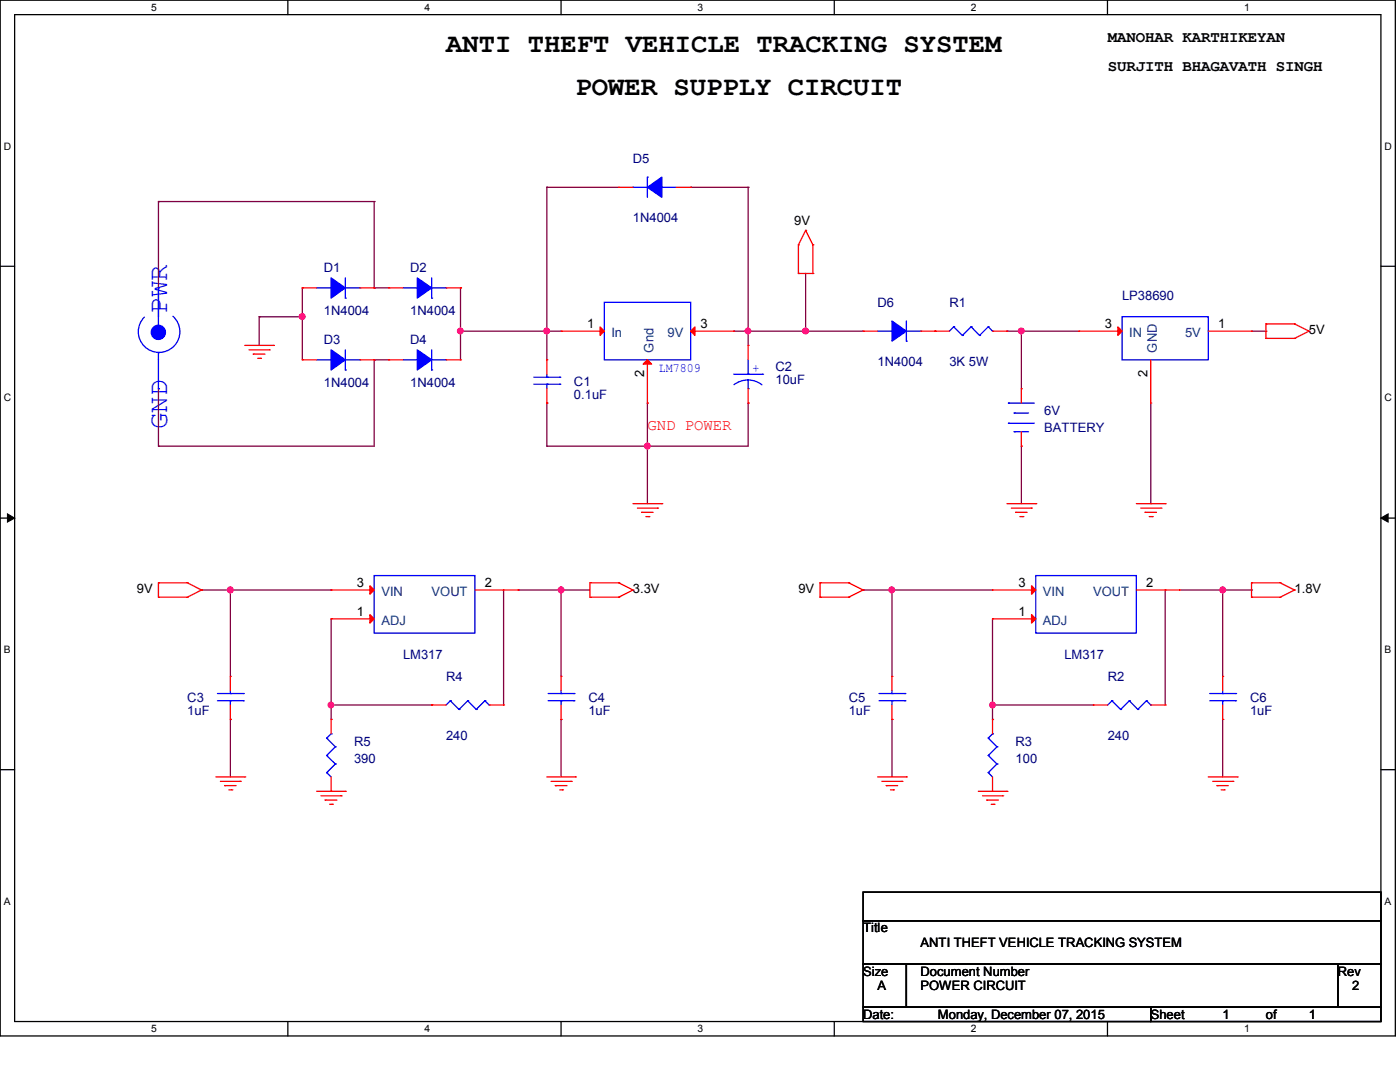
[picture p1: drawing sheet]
<svg xmlns="http://www.w3.org/2000/svg" width="279mm" height="216mm" viewBox="0 0 279 216" stroke-linecap="round" stroke-linejoin="round" font-family="sans-serif">
<path d="M0 0h278.5v206.7h-278.5zM2.9 2.9h272.7v200.9h-272.7z" fill="none" stroke="#000" stroke-width=".25"/>
<g fill="#fff">
<path d="M30.2 .3h1.1v2.3h-1.1z"/>
<path d="M30.2 204.1h1.1v2.3h-1.1z"/>
</g>
<path d="M57.4 0v2.9M57.4 203.8v2.9" fill="none" stroke="#000" stroke-width=".25"/>
<g fill="#fff">
<path d="M84.7 .3h1.1v2.3h-1.1z"/>
<path d="M84.7 204.1h1.1v2.3h-1.1z"/>
</g>
<path d="M112 0v2.9M112 203.8v2.9" fill="none" stroke="#000" stroke-width=".25"/>
<g fill="#fff">
<path d="M139.2 .3h1.1v2.3h-1.1z"/>
<path d="M139.2 204.1h1.1v2.3h-1.1z"/>
</g>
<path d="M166.5 0v2.9M166.5 203.8v2.9" fill="none" stroke="#000" stroke-width=".25"/>
<g fill="#fff">
<path d="M193.8 .3h1.1v2.3h-1.1z"/>
<path d="M193.8 204.1h1.1v2.3h-1.1z"/>
</g>
<path d="M221 0v2.9M221 203.8v2.9" fill="none" stroke="#000" stroke-width=".25"/>
<g fill="#fff">
<path d="M248.3 .3h1.1v2.3h-1.1z"/>
<path d="M248.3 204.1h1.1v2.3h-1.1z"/>
<path d="M.8 28h1.4v2.3h-1.4z"/>
<path d="M276.3 28h1.4v2.3h-1.4z"/>
<path d="M.8 78.2h1.4v2.3h-1.4z"/>
<path d="M276.3 78.2h1.4v2.3h-1.4z"/>
</g>
<path d="M0 53.1h2.9M275.6 53.1h2.9" fill="none" stroke="#000" stroke-width=".25"/>
<g fill="#fff">
<path d="M.8 128.5h1.3v2.2h-1.3z"/>
<path d="M276.3 128.5h1.3v2.2h-1.3z"/>
</g>
<path d="M0 103.4h2.9M275.6 103.4h2.9" fill="none" stroke="#000" stroke-width=".25"/>
<path d="M1.5 102.5l1.4 .9-1.4 .8zM275.6 103.4l1.4-.9v1.7z" fill="#000" stroke="#000" stroke-width=".2"/>
<g fill="#fff">
<path d="M.8 178.7h1.3v2.2h-1.3z"/>
<path d="M276.3 178.7h1.3v2.2h-1.3z"/>
</g>
<path d="M0 153.6h2.9M275.6 153.6h2.9M172.3 178h103.3v5.7h-103.3zM172.3 183.7h103.3v8.7h-103.3zM172.3 192.4h8.6v8.6h-8.6zM180.9 192.4h86.1v8.6h-86.1zM267 192.4h8.6v8.6h-8.6zM172.3 201h57.4v2.8h-57.4zM229.7 201h45.9v2.8h-45.9z" fill="none" stroke="#000" stroke-width=".25"/>
<g fill="none" stroke="#800040" stroke-width=".25">
<path d="M109.1 37.4h.1M109.1 37.4v34.4M109.1 37.4h14.4M137.8 37.4h.1M137.8 37.4h11.5M149.3 37.4h.1M149.3 37.4v31.5M31.6 40.2h.1M31.6 40.2v23M31.6 40.2h43.1M60.3 57.4h.1M60.3 57.4v14.4"/>
<path d="M74.7 57.4h.1M74.7 40.2h.1M74.7 57.4h2.9M74.7 40.2v17.2M91.9 57.4h.1M91.9 57.4v14.4M160.8 54.6v11.5M31.6 77.6h.1M31.6 77.6v11.4M51.7 63.2h.1M51.7 63.2v5.7M51.7 63.2h8.6"/>
<path d="M60.3 63.2h.1M74.7 71.8h.1M74.7 71.8h2.9M74.7 71.8v17.2h-43.1M91.9 66.1h.1M91.9 66.1h20.1M109.1 66.1h.1M146.4 66.1h.1M146.4 66.1h25.9M149.3 66.1h.1M160.8 66.1h.1M172.3 66.1h.1"/>
<path d="M201 66.1h.1M201 66.1h14.3M203.8 66.1h.1M203.8 66.1v11.5M249.8 66.1h2.8M252.6 66.1h.1M31.6 89h.1M109.1 80.4h.1M109.1 89h.1M109.1 80.4v8.6M129.2 80.4h.1M129.2 89h.1"/>
<path d="M129.2 80.4v20.1M149.3 80.4h.1M149.3 80.4v8.6h-40.2M203.8 89h.1M203.8 89v11.5M229.7 80.4v20.1M40.2 117.7h.1M40.2 117.7h25.9M46 117.7h.1M46 117.7v17.3M100.5 117.7h.1M100.5 117.7v23"/>
<path d="M103.4 117.7h.1M103.4 117.7h14.3M112 117.7h.1M112 117.7v17.3M172.3 117.7h.1M172.3 117.7h25.8M178 117.7h.1M178 117.7v17.3M229.7 100.5h.1M232.5 117.7h.1M232.5 117.7v23M235.4 117.7h14.4"/>
<path d="M244 117.7h.1M244 117.7v17.3M249.8 117.7h.1M66.1 123.5v20.1M198.1 123.5v20.1M46 143.6h.1M46 143.6v11.4M66.1 140.7h.1M66.1 143.6h.1M66.1 140.7h20M112 143.6h.1M112 143.6v11.4"/>
<path d="M178 143.6h.1M178 143.6v11.4M198.1 140.7h.1M198.1 143.6h.1M198.1 140.7h20.1M244 143.6h.1M244 143.6v11.4"/>
</g>
<g fill="#f0f" stroke="#f0f" stroke-width=".25">
<circle cx="60.3" cy="63.2" r=".56"/>
<circle cx="91.9" cy="66" r=".55"/>
<circle cx="129.2" cy="89" r=".56"/>
<circle cx="109.1" cy="66" r=".55"/>
<circle cx="149.3" cy="66" r=".55"/>
<circle cx="160.8" cy="66" r=".56"/>
<circle cx="203.8" cy="66" r=".56"/>
<circle cx="46" cy="117.7" r=".57"/>
<circle cx="112" cy="117.7" r=".56"/>
<circle cx="178" cy="117.7" r=".56"/>
<circle cx="244" cy="117.7" r=".56"/>
<circle cx="198.1" cy="140.7" r=".55"/>
<circle cx="66" cy="140.7" r=".55"/>
</g>
<g fill="none" stroke="#f00" stroke-width=".25">
<path d="M123.5 37.4h.1M123.5 37.4h2.8M135 37.4h2.8M137.8 37.4h.1M60.3 57.4h.1M60.3 57.4h2.9M71.8 57.4h2.9M74.7 57.4h.1M77.6 57.4h.1M77.6 57.4h2.8M89 57.4h2.9M91.9 57.4h.1"/>
<path d="M159.3 54.6h.1M159.3 48.9h.1M159.3 54.6h2.9M159.3 48.9v5.7M160.8 46h.1M160.8 46l1.4 2.9M160.8 46l-1.5 2.9M162.2 48.9h.1M162.2 54.6h.1M162.2 48.9v5.7M48.9 68.9h5.7M49.7 69.8h4"/>
<path d="M50.5 70.7h.1M50.5 70.7h2.4M51.4 71.5h.6M52 71.5h.1M53.7 69.8h.1M54.6 68.9h.1M60.3 71.8h.1M60.3 71.8h2.9M71.8 71.8h2.9M74.7 71.8h.1M77.6 71.8h.1M77.6 71.8h2.8"/>
<path d="M89 71.8h2.9M91.9 71.8h.1M109.1 71.8h.1M109.1 71.8v2.9M109.1 77.6v2.8M112 66.1h.1M112 66.1h8.6M129.2 71.8v8.6M137.8 66.1h8.6M146.4 66.1h.1M149.3 68.9h.1M149.3 68.9v2.9"/>
<path d="M149.3 77.6v2.8M172.3 66.1h.1M172.3 66.1h2.8M183.7 66.1h5.8M186.6 66.1h.1M198.1 66.1h2.9M201 66.1h.1M203.8 77.6h.1M203.8 77.6v2.8M215.3 66.1h.1M215.3 66.1h8.6M229.7 71.8v8.6"/>
<path d="M241.1 66.1h8.7M249.8 66.1h.1M252.6 67.5h.1M252.6 64.6h.1M252.6 67.5h5.8M252.6 64.6v2.9M252.6 64.6h5.8M258.4 67.5h.1M258.4 64.6h.1M258.4 64.6l2.8 1.5M261.2 66.1h.1M261.2 66.1l-2.8 1.4"/>
<path d="M109.1 80.4h.1M129.2 80.4h.1M149.3 80.4h.1M203.8 89h.1M203.8 86.1v2.9M229.7 80.4h.1M31.6 119.2h.1M31.6 116.3h.1M31.6 119.2h5.8M31.6 116.3v2.9M31.6 116.3h5.8M37.4 119.2h.1"/>
<path d="M37.4 116.3h.1M37.4 116.3l2.8 1.4M40.2 117.7h.1M40.2 117.7l-2.8 1.5M66.1 117.7h.1M66.1 117.7h8.6M94.8 117.7h8.6M103.4 117.7h.1M117.7 119.2h.1M117.7 116.3h.1M117.7 119.2h5.8M117.7 116.3h5.8"/>
<path d="M117.7 116.3v2.9M123.5 119.2h.1M123.5 116.3h.1M123.5 116.3l2.8 1.4M126.3 117.7h.1M126.3 117.7l-2.8 1.5M126.3 100.5h5.8M127.2 101.4h4M128.1 102.2h.1M128.1 102.2h2.2M128.9 103.1h.6M129.5 103.1h.1"/>
<path d="M131.2 101.4h.1M132.1 100.5h.1M163.7 119.2h.1M163.7 116.3h.1M163.7 119.2h5.7M163.7 116.3h5.7M163.7 116.3v2.9M169.4 119.2h.1M169.4 116.3h.1M169.4 116.3l2.9 1.4M172.3 117.7h.1M172.3 117.7l-2.9 1.5"/>
<path d="M198.1 117.7h.1M198.1 117.7h8.6M201 100.5h5.7M201.8 101.4h4M202.7 102.2h.1M202.7 102.2h2.3M203.5 103.1h.6M204.1 103.1h.1M205.8 101.4h.1M206.7 100.5h.1M226.8 100.5h5.7M226.8 117.7h8.6"/>
<path d="M227.7 101.4h4M228.5 102.2h.1M228.5 102.2h2.3M229.4 103.1h.6M230 103.1h.1M231.7 101.4h.1M232.5 100.5h.1M235.4 117.7h.1M249.8 119.2h.1M249.8 116.3h.1M249.8 119.2h5.7M249.8 116.3h5.7"/>
<path d="M249.8 116.3v2.9M255.5 119.2h.1M255.5 116.3h.1M255.5 116.3l2.9 1.4M258.4 117.7h.1M258.4 117.7l-2.9 1.5M46 135h.1M46 135v2.8M66.1 123.5h.1M66.1 123.5h8.6M112 135h.1M112 135v2.8"/>
<path d="M178 135h.1M178 135v2.8M198.1 123.5h.1M198.1 123.5h8.6M244 135h.1M244 135v2.8M43.1 155h5.8M44 155.9h4M44.8 156.8h.1M44.8 156.8h2.3M45.7 157.6h.6M46 143.6h.1"/>
<path d="M46 140.7v2.9M46.3 157.6h.1M48 155.9h.1M48.9 155h.1M63.2 157.9h5.7M64.1 158.8h4M64.9 159.6h.1M64.9 159.6h2.3M66.1 157.9h.1M66.1 143.6h.1M66.1 143.6v2.8M66.1 155v2.9"/>
<path d="M68.1 158.8h.1M68.9 157.9h.1M86.1 140.7h.1M86.1 140.7h2.9M97.6 140.7h2.9M100.5 140.7h.1M109.1 155h5.8M110 155.9h4M110.8 156.8h.1M110.8 156.8h2.4M111.7 157.6h.6M112 143.6h.1"/>
<path d="M112 140.7v2.9M112.3 157.6h.1M114 155.9h.1M114.9 155h.1M175.1 155h5.8M176 155.9h4M176.9 156.8h.1M176.9 156.8h2.3M177.7 157.6h.6M178 143.6h.1M178 140.7v2.9M178.3 157.6h.1"/>
<path d="M180 155.9h.1M180.9 155h.1M195.2 157.9h5.8M196.1 158.8h4M196.9 159.6h.1M196.9 159.6h2.4M198.1 157.9h.1M198.1 143.6h.1M198.1 143.6v2.8M198.1 155v2.9M200.1 158.8h.1M201 157.9h.1"/>
<path d="M218.2 140.7h.1M218.2 140.7h2.9M229.7 140.7h2.8M232.5 140.7h.1M241.1 155h5.8M242 155.9h4M242.9 156.8h.1M242.9 156.8h2.3M243.7 157.6h.6M244 143.6h.1M244 140.7v2.9M244.3 157.6h.1"/>
<path d="M246 155.9h.1M246.9 155h.1M65.8 160.5h.5M66.3 160.5h.1M197.8 160.5h.6M198.4 160.5h.1"/>
</g>
<g fill="none" stroke="#00f" stroke-width=".25">
<path d="M126.3 37.4h.1M126.3 37.4h2.9M129.2 35.3h.1M129.2 35.3v4.1M132.1 37.4h.1M132.1 37.4h2.9M31.6 57.4h.1M31.6 57.4v7.8M63.2 57.4h2.9M66.1 57.4h.1M68.9 59.5h.1M68.9 55.5v4"/>
<path d="M68.9 57.4h2.9M71.8 57.4h.1M80.4 57.4h2.9M83.3 57.4h.1M86.1 59.5h.1M86.1 55.5v4M86.1 57.4h2.9M89 57.4h.1M31.6 77.6h.1M31.6 70.4h.1M31.6 65.2h.1M31.6 70.4v7.2"/>
<path d="M34.5 63.1a4.1 4.1 0 0 1 .3 5.9 4.1 4.1 0 0 1-5.9 .2 4.1 4.1 0 0 1-.1-5.9M63.2 71.8h2.9M66.1 71.8h.1M68.9 73.8h.1M68.9 71.8h2.9M68.9 69.8v4M71.8 71.8h.1M80.4 71.8h2.9M83.3 71.8h.1M86.1 73.8h.1M86.1 69.8v4M86.1 71.8h2.9"/>
<path d="M89 71.8h.1M106.6 76.7h5.1M106.6 75.3h5.1M109.1 75.3h.1M109.1 76.7h.1M109.1 74.7v.6M109.1 76.7v.9M111.7 76.7h.1M111.7 75.3h.1M120.6 60.3h17.2v11.5h-17.2zM146.4 74.7h5.8M146.5 76.8l1.3-.7 1.5-.3 1.5 .3 1.3 .7"/>
<path d="M149.3 77.6h.1M149.3 74.7h.1M149.3 71.8v2.9M149.3 75.8v1.8M152.2 74.7h.1M175.1 66.1h2.9M178 66.1h.1M180.9 68.1h.1M180.9 64.1v4M180.9 66.1h2.8M183.7 66.1h.1M190.3 65.2h.1"/>
<path d="M190.3 65.2l-.8 .9M190.3 65.2l1.8 1.7M192.1 66.9h.1M193.8 65.2h.1M193.8 65.2l-1.7 1.7M193.8 65.2l1.7 1.7M195.5 66.9h.1M197.2 65.2h.1M197.2 65.2l-1.7 1.7M197.2 65.2l.9 .9M198.1 66.1h.1M223.9 63.2h17.2v8.6h-17.2z"/>
<path d="M201.3 80.4h.1M201.3 84.5h.1M201.3 80.4h5.1M201.3 84.5h5.1M202.4 86.1h.1M202.4 82.4h.1M202.4 86.1h2.9M202.4 82.4h2.9M74.7 114.9h20.1v11.4h-20.1zM206.7 114.9h20.1v11.4h-20.1zM43.4 139.8h5.2M43.4 138.4h5.2"/>
<path d="M46 138.4h.1M46 139.8h.1M46 137.8v.6M46 139.8v.9M48.6 139.8h.1M48.6 138.4h.1M89.9 139.8h.1M89.9 139.8l-.9 .9M89.9 139.8l1.7 1.8M93.3 139.8h.1M93.3 139.8l-1.7 1.8M93.3 139.8l1.7 1.8"/>
<path d="M96.8 139.8h.1M96.8 139.8l-1.8 1.8M96.8 139.8l.8 .9M109.4 139.8h5.2M109.4 138.4h5.2M112 138.4h.1M112 139.8h.1M112 137.8v.6M112 139.8v.9M114.6 139.8h.1M114.6 138.4h.1M175.4 139.8h5.2"/>
<path d="M175.4 138.4h5.2M178 138.4h.1M178 139.8h.1M178 137.8v.6M178 139.8v.9M180.6 139.8h.1M180.6 138.4h.1M221.9 139.8h.1M221.9 139.8l-.8 .9M221.9 139.8l1.7 1.8M225.4 139.8h.1M225.4 139.8l-1.8 1.8"/>
<path d="M225.4 139.8l1.7 1.8M228.8 139.8h.1M228.8 139.8l-1.7 1.8M228.8 139.8l.9 .9M241.4 139.8h5.2M241.4 138.4h5.2M244 138.4h.1M244 139.8h.1M244 137.8v.6M244 139.8v.9M246.6 139.8h.1M246.6 138.4h.1"/>
<path d="M65.2 154.2h.1M65.2 150.7h.1M65.2 147.3h.1M65.2 154.2l.9 .8M65.2 150.7l1.7 1.7M65.2 147.3l1.7 1.7M66.1 146.4h.1M66.1 146.4l-.9 .9M66.9 152.4h.1M66.9 149h.1M66.9 152.4l-1.7 1.8M66.9 149l-1.7 1.7"/>
<path d="M91.6 141.6h.1M95 141.6h.1M97.6 140.7h.1M197.2 154.2h.1M197.2 150.7h.1M197.2 147.3h.1M197.2 154.2l.9 .8M197.2 150.7l1.8 1.7M197.2 147.3l1.8 1.7M198.1 146.4h.1M198.1 146.4l-.9 .9M199 152.4h.1"/>
<path d="M199 149h.1M199 152.4l-1.8 1.8M199 149l-1.8 1.7M223.6 141.6h.1M227.1 141.6h.1M229.7 140.7h.1"/>
</g>
<g fill="#f00" stroke="#f00" stroke-width=".25">
<path d="M223.1 65.2l.8 .9-.8 .8z"/>
<path d="M73.8 116.9l.9 .8-.9 .9z"/>
<path d="M73.8 122.6l.9 .9-.9 .8z"/>
<path d="M119.8 65.2l.8 .9-.8 .8z"/>
<path d="M128.4 72.6l.8-.8 .8 .8z"/>
<path d="M137.8 66.1l.9-.9v1.7z"/>
<path d="M205.9 116.9l.8 .8-.8 .9z"/>
<path d="M205.9 122.6l.8 .9-.8 .8z"/>
</g>
<g fill="#00f" stroke="#00f" stroke-width=".25">
<path d="M129.2 37.4l2.9-2.1v4.1z" fill-rule="evenodd"/>
<path d="M83.3 69.8l2.8 2-2.8 2z" fill-rule="evenodd"/>
<path d="M66.1 69.8l2.8 2-2.8 2z" fill-rule="evenodd"/>
<path d="M178 64.1l2.9 2-2.9 2z" fill-rule="evenodd"/>
<path d="M83.3 55.5l2.8 1.9-2.8 2.1z" fill-rule="evenodd"/>
<path d="M66.1 55.5l2.8 1.9-2.8 2.1z" fill-rule="evenodd"/>
<circle cx="31.6" cy="66.3" r="1.42"/>
</g>
<g font-size="5.4">
<text x="89" y="10.3">ANTI THEFT VEHICLE TRACKING SYSTEM</text>
<text x="114.8" y="18.9">POWER SUPPLY CIRCUIT</text>
</g>
<g font-size="5.4" fill="#00f">
<text x="33.4" y="62.6" transform="rotate(-90 33.4 62.6)">PWR</text>
<text x="33.4" y="85.6" transform="rotate(-90 33.4 85.6)">GND</text>
</g>
<g font-size="3.1">
<text x="221.1" y="8.4">MANOHAR KARTHIKEYAN</text>
<text x="221.1" y="14.1">SURJITH BHAGAVATH SINGH</text>
</g>
<text font-size="3.1" fill="#f00" x="129.2" y="85.8">GND POWER</text>
<g font-size="2.6" fill="#000080">
<text x="126.3" y="32.5">D5</text>
<text x="126.3" y="44.3">1N4004</text>
<text x="64.6" y="54.3">D1</text>
<text x="81.9" y="54.3">D2</text>
<text x="223.9" y="59.8">LP38690</text>
<text x="64.6" y="62.9">1N4004</text>
<text x="81.9" y="62.9">1N4004</text>
<text x="175.1" y="61.2">D6</text>
<text x="189.5" y="61.2">R1</text>
<text x="64.6" y="68.7">D3</text>
<text x="81.9" y="68.7">D4</text>
<text x="64.6" y="77.3">1N4004</text>
<text x="81.9" y="77.3">1N4004</text>
<text x="114.6" y="77">C1</text>
<text x="154.8" y="74.1">C2</text>
<text x="154.8" y="76.7">10uF</text>
<text x="175.1" y="73">1N4004</text>
<text x="189.5" y="73">3K 5W</text>
<text x="114.6" y="79.6">0.1uF</text>
<text x="208.4" y="82.8">6V</text>
<text x="208.4" y="86.2">BATTERY</text>
<text x="80.4" y="131.5">LM317</text>
<text x="212.4" y="131.5">LM317</text>
<text x="89" y="135.8">R4</text>
<text x="221.1" y="135.8">R2</text>
<text x="37.4" y="142.7">1uF</text>
<text x="37.4" y="140.2">C3</text>
<text x="117.4" y="142.7">1uF</text>
<text x="117.4" y="140.2">C4</text>
<text x="169.4" y="142.7">1uF</text>
<text x="169.4" y="140.2">C5</text>
<text x="249.5" y="142.7">1uF</text>
<text x="249.5" y="140.2">C6</text>
<text x="70.7" y="148.8">R5</text>
<text x="89" y="147.6">240</text>
<text x="202.7" y="148.8">R3</text>
<text x="221.1" y="147.6">240</text>
<text x="70.7" y="152.2">390</text>
<text x="202.7" y="152.2">100</text>
</g>
<g font-size="2.6">
<text x="158.5" y="44.9">9V</text>
<text x="117.2" y="65.4">1</text>
<text x="139.8" y="65.4">3</text>
<text x="220.5" y="65.4">3</text>
<text x="243.1" y="65.4">1</text>
<text x="261.2" y="66.7">5V</text>
<text x="128.6" y="75.2" transform="rotate(-90 128.6 75.2)">2</text>
<text x="229" y="75.2" transform="rotate(-90 229 75.2)">2</text>
<text x="27.3" y="118.3">9V</text>
<text x="71.2" y="117.1">3</text>
<text x="96.8" y="117.1">2</text>
<text x="126.3" y="118.3">3.3V</text>
<text x="159.3" y="118.3">9V</text>
<text x="203.3" y="117.1">3</text>
<text x="228.8" y="117.1">2</text>
<text x="258.4" y="118.3">1.8V</text>
<text x="71.2" y="122.9">1</text>
<text x="203.3" y="122.9">1</text>
<text x="172.3" y="186.1">Title</text>
<text x="183.7" y="188.9">ANTI THEFT VEHICLE TRACKING SYSTEM</text>
<text x="172.3" y="194.7">Size</text>
<text x="175.1" y="197.6">A</text>
<text x="183.7" y="194.7">Document Number</text>
<text x="183.7" y="197.6">POWER CIRCUIT</text>
<text x="267" y="194.7">Rev</text>
<text x="269.8" y="197.6">2</text>
<text x="172.3" y="203.3">Date:</text>
<text x="187.2" y="203.3">Monday, December 07, 2015</text>
<text x="229.7" y="203.3">Sheet</text>
<text x="244" y="203.3">1</text>
<text x="252.6" y="203.3">of</text>
<text x="261.2" y="203.3">1</text>
</g>
<g font-size="2.6" fill="#004080">
<text x="122" y="67.3">In</text>
<text x="130.4" y="70.4" transform="rotate(-90 130.4 70.4)">Gnd</text>
<text x="133.2" y="67.3">9V</text>
<text x="225.4" y="67.3">IN</text>
<text x="230.9" y="70.4" transform="rotate(-90 230.9 70.4)">GND</text>
<text x="236.5" y="67.3">5V</text>
<text x="76.1" y="118.9">VIN</text>
<text x="86.1" y="118.9">VOUT</text>
<text x="208.1" y="118.9">VIN</text>
<text x="218.1" y="118.9">VOUT</text>
<text x="76.1" y="124.7">ADJ</text>
<text x="208.1" y="124.7">ADJ</text>
</g>
<g font-size="2.6" fill="#00f">
<text x="131.5" y="74.2">LM7809</text>
<text x="150.2" y="74.2">+</text>
</g>
<g font-size="2">
<text x="30.2" y="2.2">5</text>
<text x="84.7" y="2.2">4</text>
<text x="139.2" y="2.2">3</text>
<text x="193.8" y="2.2">2</text>
<text x="248.3" y="2.2">1</text>
<text x=".8" y="29.9">D</text>
<text x="276.3" y="29.9">D</text>
<text x=".8" y="80.1">C</text>
<text x="276.3" y="80.1">C</text>
<text x=".8" y="130.3">B</text>
<text x="276.3" y="130.3">B</text>
<text x=".8" y="180.5">A</text>
<text x="276.3" y="180.5">A</text>
<text x="30.2" y="206">5</text>
<text x="84.7" y="206">4</text>
<text x="139.2" y="206">3</text>
<text x="193.8" y="206">2</text>
<text x="248.3" y="206">1</text>
</g>
</svg>
